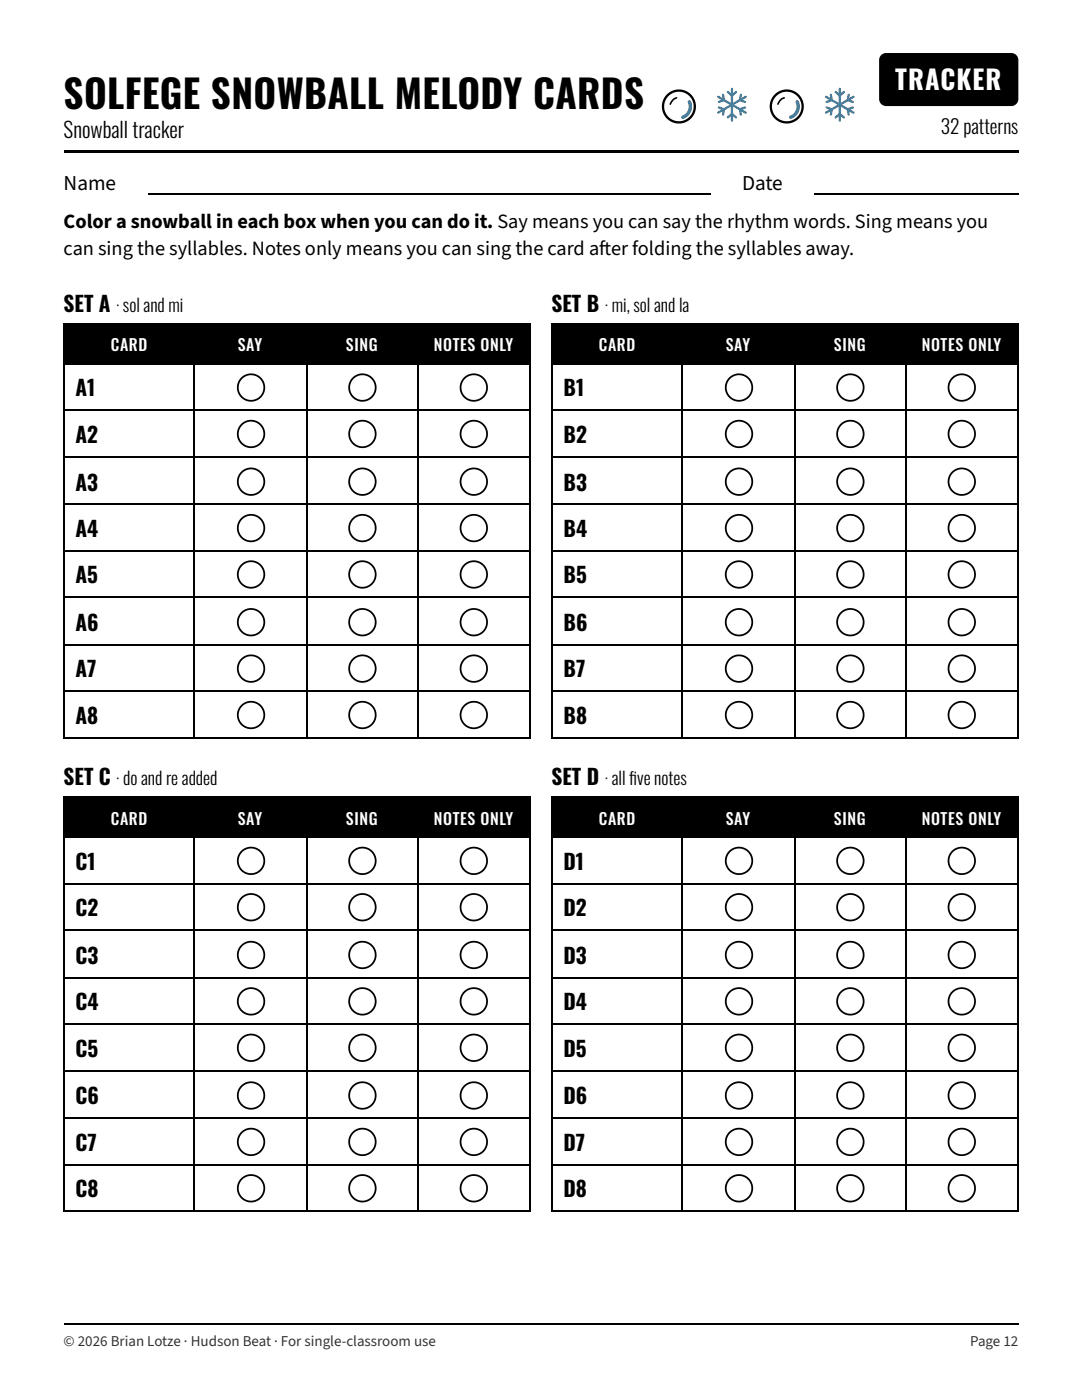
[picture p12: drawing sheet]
<svg xmlns="http://www.w3.org/2000/svg" width="216mm" height="279mm" viewBox="0 0 216 279" stroke-linecap="round" stroke-linejoin="round" font-family="sans-serif">
<path d="M12.7 29.9h190.5v.5h-190.5z" fill="#000"/>
<circle cx="135.5" cy="21.3" r="3.2" fill="#fff"/>
<circle cx="135.5" cy="21.3" r="3.2" fill="none" stroke="#000" stroke-width=".46"/>
<path d="M137.6 20.3a2.29 2.29 0 0 1-1.4 3.1" fill="none" stroke="#2f86b8" stroke-width=".69"/>
<path d="M135 19.5a1.82 1.82 0 0 0-1.3 1.3" fill="none" stroke="#000" stroke-width=".32"/>
<path d="M143.3 19.3l5.5 3.2M144.3 18.9l.2 1.1-1.1 .4M145.2 18.4l.9 .7 .8-.7M146.1 17.7v6.4M147.8 18.9l-.2 1.1 1.1 .4M148.8 19.3l-5.5 3.2M143.4 21.5l1.1 .3-.2 1.1M145.2 23.4l.9-.7 .8 .7M148.7 21.5l-1.1 .3 .2 1.1" fill="none" stroke="#2f86b8" stroke-width=".46"/>
<circle cx="157" cy="21.3" r="3.2" fill="#fff"/>
<circle cx="157" cy="21.3" r="3.2" fill="none" stroke="#000" stroke-width=".46"/>
<path d="M159.1 20.3a2.29 2.29 0 0 1-1.3 3.1" fill="none" stroke="#2f86b8" stroke-width=".69"/>
<path d="M156.5 19.5a1.82 1.82 0 0 0-1.3 1.3" fill="none" stroke="#000" stroke-width=".32"/>
<path d="M164.8 19.3l5.5 3.2M165.8 18.9l.2 1.1-1 .4M166.7 18.4l.9 .7 .8-.7M167.6 17.7v6.4M169.3 18.9l-.1 1.1 1 .4M170.3 19.3l-5.5 3.2M165 21.5l1 .3-.2 1.1M166.7 23.4l.9-.7 .8 .7M170.2 21.5l-1 .3 .1 1.1" fill="none" stroke="#2f86b8" stroke-width=".46"/>
<path d="M175.8 11l.5-.3 .5-.1h25a1.41 1.41 0 0 1 1.4 1.4v7.8a1.41 1.41 0 0 1-1.4 1.4h-25a1.41 1.41 0 0 1-1.4-1.4v-7.8l.1-.5zM13 64.8h25.9v7.7h-25.9zM38.9 64.8h22.2v7.7h-22.2zM61.1 64.8h22.2v7.7h-22.2zM83.3 64.8h22.5v7.7h-22.5z" fill="#000"/>
<g fill="none" stroke="#000" stroke-width=".26">
<path d="M29.6 38.8h112.2M162.5 38.8h40.7M12.7 64.7h93.1M12.7 72.6h93.1M12.8 64.6v82.8M38.8 64.6v82.8M61.3 64.6v82.8M83.5 64.6v82.8M105.7 64.6v82.8M12.7 81.9h93.1M12.7 91.1h93.1M12.7 100.7h93.1"/>
<path d="M12.7 109.9h93.1M12.7 119.2h93.1M12.7 128.7h93.1M12.7 138h93.1M12.7 147.2h93.1"/>
</g>
<circle cx="50.1" cy="77.3" r="2.64" fill="#fff"/>
<circle cx="50.1" cy="77.3" r="2.64" fill="none" stroke="#000" stroke-width=".35"/>
<circle cx="72.3" cy="77.3" r="2.64" fill="#fff"/>
<circle cx="72.3" cy="77.3" r="2.64" fill="none" stroke="#000" stroke-width=".35"/>
<circle cx="94.5" cy="77.3" r="2.64" fill="#fff"/>
<circle cx="94.5" cy="77.3" r="2.64" fill="none" stroke="#000" stroke-width=".35"/>
<circle cx="50.1" cy="86.6" r="2.64" fill="#fff"/>
<circle cx="50.1" cy="86.6" r="2.64" fill="none" stroke="#000" stroke-width=".35"/>
<circle cx="72.3" cy="86.6" r="2.64" fill="#fff"/>
<circle cx="72.3" cy="86.6" r="2.64" fill="none" stroke="#000" stroke-width=".35"/>
<circle cx="94.5" cy="86.6" r="2.64" fill="#fff"/>
<circle cx="94.5" cy="86.6" r="2.64" fill="none" stroke="#000" stroke-width=".35"/>
<circle cx="50.1" cy="96.1" r="2.64" fill="#fff"/>
<circle cx="50.1" cy="96.1" r="2.64" fill="none" stroke="#000" stroke-width=".35"/>
<circle cx="72.3" cy="96.1" r="2.64" fill="#fff"/>
<circle cx="72.3" cy="96.1" r="2.64" fill="none" stroke="#000" stroke-width=".35"/>
<circle cx="94.5" cy="96.1" r="2.64" fill="#fff"/>
<circle cx="94.5" cy="96.1" r="2.64" fill="none" stroke="#000" stroke-width=".35"/>
<circle cx="50.1" cy="105.4" r="2.64" fill="#fff"/>
<circle cx="50.1" cy="105.4" r="2.64" fill="none" stroke="#000" stroke-width=".35"/>
<circle cx="72.3" cy="105.4" r="2.64" fill="#fff"/>
<circle cx="72.3" cy="105.4" r="2.64" fill="none" stroke="#000" stroke-width=".35"/>
<circle cx="94.5" cy="105.4" r="2.64" fill="#fff"/>
<circle cx="94.5" cy="105.4" r="2.64" fill="none" stroke="#000" stroke-width=".35"/>
<circle cx="50.1" cy="114.7" r="2.64" fill="#fff"/>
<circle cx="50.1" cy="114.7" r="2.64" fill="none" stroke="#000" stroke-width=".35"/>
<circle cx="72.3" cy="114.7" r="2.64" fill="#fff"/>
<circle cx="72.3" cy="114.7" r="2.64" fill="none" stroke="#000" stroke-width=".35"/>
<circle cx="94.5" cy="114.7" r="2.64" fill="#fff"/>
<circle cx="94.5" cy="114.7" r="2.64" fill="none" stroke="#000" stroke-width=".35"/>
<circle cx="50.1" cy="124.2" r="2.64" fill="#fff"/>
<circle cx="50.1" cy="124.2" r="2.64" fill="none" stroke="#000" stroke-width=".35"/>
<circle cx="72.3" cy="124.2" r="2.64" fill="#fff"/>
<circle cx="72.3" cy="124.2" r="2.64" fill="none" stroke="#000" stroke-width=".35"/>
<circle cx="94.5" cy="124.2" r="2.64" fill="#fff"/>
<circle cx="94.5" cy="124.2" r="2.64" fill="none" stroke="#000" stroke-width=".35"/>
<circle cx="50.1" cy="133.4" r="2.64" fill="#fff"/>
<circle cx="50.1" cy="133.4" r="2.64" fill="none" stroke="#000" stroke-width=".35"/>
<circle cx="72.3" cy="133.4" r="2.64" fill="#fff"/>
<circle cx="72.3" cy="133.4" r="2.64" fill="none" stroke="#000" stroke-width=".35"/>
<circle cx="94.5" cy="133.4" r="2.64" fill="#fff"/>
<circle cx="94.5" cy="133.4" r="2.64" fill="none" stroke="#000" stroke-width=".35"/>
<circle cx="50.1" cy="142.7" r="2.64" fill="#fff"/>
<circle cx="50.1" cy="142.7" r="2.64" fill="none" stroke="#000" stroke-width=".35"/>
<circle cx="72.3" cy="142.7" r="2.64" fill="#fff"/>
<circle cx="72.3" cy="142.7" r="2.64" fill="none" stroke="#000" stroke-width=".35"/>
<circle cx="94.5" cy="142.7" r="2.64" fill="#fff"/>
<circle cx="94.5" cy="142.7" r="2.64" fill="none" stroke="#000" stroke-width=".35"/>
<path d="M110.3 64.8h26v7.7h-26zM136.3 64.8h22.2v7.7h-22.2zM158.5 64.8h22.2v7.7h-22.2zM180.7 64.8h22.5v7.7h-22.5z" fill="#000"/>
<g fill="none" stroke="#000" stroke-width=".26">
<path d="M110.1 64.7h93.1M110.1 72.6h93.1M110.2 64.6v82.8M136.1 64.6v82.8M158.6 64.6v82.8M180.8 64.6v82.8M203.1 64.6v82.8M110.1 81.9h93.1M110.1 91.1h93.1M110.1 100.7h93.1M110.1 109.9h93.1M110.1 119.2h93.1"/>
<path d="M110.1 128.7h93.1M110.1 138h93.1M110.1 147.2h93.1"/>
</g>
<circle cx="147.5" cy="77.3" r="2.64" fill="#fff"/>
<circle cx="147.5" cy="77.3" r="2.64" fill="none" stroke="#000" stroke-width=".35"/>
<circle cx="169.7" cy="77.3" r="2.64" fill="#fff"/>
<circle cx="169.7" cy="77.3" r="2.64" fill="none" stroke="#000" stroke-width=".35"/>
<circle cx="191.9" cy="77.3" r="2.64" fill="#fff"/>
<circle cx="191.9" cy="77.3" r="2.64" fill="none" stroke="#000" stroke-width=".35"/>
<circle cx="147.5" cy="86.6" r="2.64" fill="#fff"/>
<circle cx="147.5" cy="86.6" r="2.64" fill="none" stroke="#000" stroke-width=".35"/>
<circle cx="169.7" cy="86.6" r="2.64" fill="#fff"/>
<circle cx="169.7" cy="86.6" r="2.64" fill="none" stroke="#000" stroke-width=".35"/>
<circle cx="191.9" cy="86.6" r="2.64" fill="#fff"/>
<circle cx="191.9" cy="86.6" r="2.64" fill="none" stroke="#000" stroke-width=".35"/>
<circle cx="147.5" cy="96.1" r="2.64" fill="#fff"/>
<circle cx="147.5" cy="96.1" r="2.64" fill="none" stroke="#000" stroke-width=".35"/>
<circle cx="169.7" cy="96.1" r="2.64" fill="#fff"/>
<circle cx="169.7" cy="96.1" r="2.64" fill="none" stroke="#000" stroke-width=".35"/>
<circle cx="191.9" cy="96.1" r="2.64" fill="#fff"/>
<circle cx="191.9" cy="96.1" r="2.64" fill="none" stroke="#000" stroke-width=".35"/>
<circle cx="147.5" cy="105.4" r="2.64" fill="#fff"/>
<circle cx="147.5" cy="105.4" r="2.64" fill="none" stroke="#000" stroke-width=".35"/>
<circle cx="169.7" cy="105.4" r="2.64" fill="#fff"/>
<circle cx="169.7" cy="105.4" r="2.64" fill="none" stroke="#000" stroke-width=".35"/>
<circle cx="191.9" cy="105.4" r="2.64" fill="#fff"/>
<circle cx="191.9" cy="105.4" r="2.64" fill="none" stroke="#000" stroke-width=".35"/>
<circle cx="147.5" cy="114.7" r="2.64" fill="#fff"/>
<circle cx="147.5" cy="114.7" r="2.64" fill="none" stroke="#000" stroke-width=".35"/>
<circle cx="169.7" cy="114.7" r="2.64" fill="#fff"/>
<circle cx="169.7" cy="114.7" r="2.64" fill="none" stroke="#000" stroke-width=".35"/>
<circle cx="191.9" cy="114.7" r="2.64" fill="#fff"/>
<circle cx="191.9" cy="114.7" r="2.64" fill="none" stroke="#000" stroke-width=".35"/>
<circle cx="147.5" cy="124.2" r="2.64" fill="#fff"/>
<circle cx="147.5" cy="124.2" r="2.64" fill="none" stroke="#000" stroke-width=".35"/>
<circle cx="169.7" cy="124.2" r="2.64" fill="#fff"/>
<circle cx="169.7" cy="124.2" r="2.64" fill="none" stroke="#000" stroke-width=".35"/>
<circle cx="191.9" cy="124.2" r="2.64" fill="#fff"/>
<circle cx="191.9" cy="124.2" r="2.64" fill="none" stroke="#000" stroke-width=".35"/>
<circle cx="147.5" cy="133.4" r="2.64" fill="#fff"/>
<circle cx="147.5" cy="133.4" r="2.64" fill="none" stroke="#000" stroke-width=".35"/>
<circle cx="169.7" cy="133.4" r="2.64" fill="#fff"/>
<circle cx="169.7" cy="133.4" r="2.64" fill="none" stroke="#000" stroke-width=".35"/>
<circle cx="191.9" cy="133.4" r="2.64" fill="#fff"/>
<circle cx="191.9" cy="133.4" r="2.64" fill="none" stroke="#000" stroke-width=".35"/>
<circle cx="147.5" cy="142.7" r="2.64" fill="#fff"/>
<circle cx="147.5" cy="142.7" r="2.64" fill="none" stroke="#000" stroke-width=".35"/>
<circle cx="169.7" cy="142.7" r="2.64" fill="#fff"/>
<circle cx="169.7" cy="142.7" r="2.64" fill="none" stroke="#000" stroke-width=".35"/>
<circle cx="191.9" cy="142.7" r="2.64" fill="#fff"/>
<circle cx="191.9" cy="142.7" r="2.64" fill="none" stroke="#000" stroke-width=".35"/>
<path d="M13 159.3h25.9v7.7h-25.9zM38.9 159.3h22.2v7.7h-22.2zM61.1 159.3h22.2v7.7h-22.2zM83.3 159.3h22.5v7.7h-22.5z" fill="#000"/>
<g fill="none" stroke="#000" stroke-width=".26">
<path d="M12.7 159.1h93.1M12.8 159v82.8M38.8 159v82.8M61.3 159v82.8M83.5 159v82.8M105.7 159v82.8M12.7 167.1h93.1M12.7 176.3h93.1M12.7 185.6h93.1M12.7 195.1h93.1M12.7 204.4h93.1M12.7 213.7h93.1"/>
<path d="M12.7 223.2h93.1M12.7 232.4h93.1M12.7 241.7h93.1"/>
</g>
<circle cx="50.1" cy="171.8" r="2.64" fill="#fff"/>
<circle cx="50.1" cy="171.8" r="2.64" fill="none" stroke="#000" stroke-width=".35"/>
<circle cx="72.3" cy="171.8" r="2.64" fill="#fff"/>
<circle cx="72.3" cy="171.8" r="2.64" fill="none" stroke="#000" stroke-width=".35"/>
<circle cx="94.5" cy="171.8" r="2.64" fill="#fff"/>
<circle cx="94.5" cy="171.8" r="2.64" fill="none" stroke="#000" stroke-width=".35"/>
<circle cx="50.1" cy="181.1" r="2.64" fill="#fff"/>
<circle cx="50.1" cy="181.1" r="2.64" fill="none" stroke="#000" stroke-width=".35"/>
<circle cx="72.3" cy="181.1" r="2.64" fill="#fff"/>
<circle cx="72.3" cy="181.1" r="2.64" fill="none" stroke="#000" stroke-width=".35"/>
<circle cx="94.5" cy="181.1" r="2.64" fill="#fff"/>
<circle cx="94.5" cy="181.1" r="2.64" fill="none" stroke="#000" stroke-width=".35"/>
<circle cx="50.1" cy="190.6" r="2.64" fill="#fff"/>
<circle cx="50.1" cy="190.6" r="2.64" fill="none" stroke="#000" stroke-width=".35"/>
<circle cx="72.3" cy="190.6" r="2.64" fill="#fff"/>
<circle cx="72.3" cy="190.6" r="2.64" fill="none" stroke="#000" stroke-width=".35"/>
<circle cx="94.5" cy="190.6" r="2.64" fill="#fff"/>
<circle cx="94.5" cy="190.6" r="2.64" fill="none" stroke="#000" stroke-width=".35"/>
<circle cx="50.1" cy="199.8" r="2.64" fill="#fff"/>
<circle cx="50.1" cy="199.8" r="2.64" fill="none" stroke="#000" stroke-width=".35"/>
<circle cx="72.3" cy="199.8" r="2.64" fill="#fff"/>
<circle cx="72.3" cy="199.8" r="2.64" fill="none" stroke="#000" stroke-width=".35"/>
<circle cx="94.5" cy="199.8" r="2.64" fill="#fff"/>
<circle cx="94.5" cy="199.8" r="2.64" fill="none" stroke="#000" stroke-width=".35"/>
<circle cx="50.1" cy="209.1" r="2.64" fill="#fff"/>
<circle cx="50.1" cy="209.1" r="2.64" fill="none" stroke="#000" stroke-width=".35"/>
<circle cx="72.3" cy="209.1" r="2.64" fill="#fff"/>
<circle cx="72.3" cy="209.1" r="2.64" fill="none" stroke="#000" stroke-width=".35"/>
<circle cx="94.5" cy="209.1" r="2.64" fill="#fff"/>
<circle cx="94.5" cy="209.1" r="2.64" fill="none" stroke="#000" stroke-width=".35"/>
<circle cx="50.1" cy="218.6" r="2.64" fill="#fff"/>
<circle cx="50.1" cy="218.6" r="2.64" fill="none" stroke="#000" stroke-width=".35"/>
<circle cx="72.3" cy="218.6" r="2.64" fill="#fff"/>
<circle cx="72.3" cy="218.6" r="2.64" fill="none" stroke="#000" stroke-width=".35"/>
<circle cx="94.5" cy="218.6" r="2.64" fill="#fff"/>
<circle cx="94.5" cy="218.6" r="2.64" fill="none" stroke="#000" stroke-width=".35"/>
<circle cx="50.1" cy="227.9" r="2.64" fill="#fff"/>
<circle cx="50.1" cy="227.9" r="2.64" fill="none" stroke="#000" stroke-width=".35"/>
<circle cx="72.3" cy="227.9" r="2.64" fill="#fff"/>
<circle cx="72.3" cy="227.9" r="2.64" fill="none" stroke="#000" stroke-width=".35"/>
<circle cx="94.5" cy="227.9" r="2.64" fill="#fff"/>
<circle cx="94.5" cy="227.9" r="2.64" fill="none" stroke="#000" stroke-width=".35"/>
<circle cx="50.1" cy="237.2" r="2.64" fill="#fff"/>
<circle cx="50.1" cy="237.2" r="2.64" fill="none" stroke="#000" stroke-width=".35"/>
<circle cx="72.3" cy="237.2" r="2.64" fill="#fff"/>
<circle cx="72.3" cy="237.2" r="2.64" fill="none" stroke="#000" stroke-width=".35"/>
<circle cx="94.5" cy="237.2" r="2.64" fill="#fff"/>
<circle cx="94.5" cy="237.2" r="2.64" fill="none" stroke="#000" stroke-width=".35"/>
<path d="M110.3 159.3h26v7.7h-26zM136.3 159.3h22.2v7.7h-22.2zM158.5 159.3h22.2v7.7h-22.2zM180.7 159.3h22.5v7.7h-22.5z" fill="#000"/>
<g fill="none" stroke="#000" stroke-width=".26">
<path d="M110.1 159.1h93.1M110.2 159v82.8M136.1 159v82.8M158.6 159v82.8M180.8 159v82.8M203.1 159v82.8M110.1 167.1h93.1M110.1 176.3h93.1M110.1 185.6h93.1M110.1 195.1h93.1M110.1 204.4h93.1M110.1 213.7h93.1"/>
<path d="M110.1 223.2h93.1M110.1 232.4h93.1M110.1 241.7h93.1"/>
</g>
<circle cx="147.5" cy="171.8" r="2.64" fill="#fff"/>
<circle cx="147.5" cy="171.8" r="2.64" fill="none" stroke="#000" stroke-width=".35"/>
<circle cx="169.7" cy="171.8" r="2.64" fill="#fff"/>
<circle cx="169.7" cy="171.8" r="2.64" fill="none" stroke="#000" stroke-width=".35"/>
<circle cx="191.9" cy="171.8" r="2.64" fill="#fff"/>
<circle cx="191.9" cy="171.8" r="2.64" fill="none" stroke="#000" stroke-width=".35"/>
<circle cx="147.5" cy="181.1" r="2.64" fill="#fff"/>
<circle cx="147.5" cy="181.1" r="2.64" fill="none" stroke="#000" stroke-width=".35"/>
<circle cx="169.7" cy="181.1" r="2.64" fill="#fff"/>
<circle cx="169.7" cy="181.1" r="2.64" fill="none" stroke="#000" stroke-width=".35"/>
<circle cx="191.9" cy="181.1" r="2.64" fill="#fff"/>
<circle cx="191.9" cy="181.1" r="2.64" fill="none" stroke="#000" stroke-width=".35"/>
<circle cx="147.5" cy="190.6" r="2.64" fill="#fff"/>
<circle cx="147.5" cy="190.6" r="2.64" fill="none" stroke="#000" stroke-width=".35"/>
<circle cx="169.7" cy="190.6" r="2.64" fill="#fff"/>
<circle cx="169.7" cy="190.6" r="2.64" fill="none" stroke="#000" stroke-width=".35"/>
<circle cx="191.9" cy="190.6" r="2.64" fill="#fff"/>
<circle cx="191.9" cy="190.6" r="2.64" fill="none" stroke="#000" stroke-width=".35"/>
<circle cx="147.5" cy="199.8" r="2.64" fill="#fff"/>
<circle cx="147.5" cy="199.8" r="2.64" fill="none" stroke="#000" stroke-width=".35"/>
<circle cx="169.7" cy="199.8" r="2.64" fill="#fff"/>
<circle cx="169.7" cy="199.8" r="2.64" fill="none" stroke="#000" stroke-width=".35"/>
<circle cx="191.9" cy="199.8" r="2.64" fill="#fff"/>
<circle cx="191.9" cy="199.8" r="2.64" fill="none" stroke="#000" stroke-width=".35"/>
<circle cx="147.5" cy="209.1" r="2.64" fill="#fff"/>
<circle cx="147.5" cy="209.1" r="2.64" fill="none" stroke="#000" stroke-width=".35"/>
<circle cx="169.7" cy="209.1" r="2.64" fill="#fff"/>
<circle cx="169.7" cy="209.1" r="2.64" fill="none" stroke="#000" stroke-width=".35"/>
<circle cx="191.9" cy="209.1" r="2.64" fill="#fff"/>
<circle cx="191.9" cy="209.1" r="2.64" fill="none" stroke="#000" stroke-width=".35"/>
<circle cx="147.5" cy="218.6" r="2.64" fill="#fff"/>
<circle cx="147.5" cy="218.6" r="2.64" fill="none" stroke="#000" stroke-width=".35"/>
<circle cx="169.7" cy="218.6" r="2.64" fill="#fff"/>
<circle cx="169.7" cy="218.6" r="2.64" fill="none" stroke="#000" stroke-width=".35"/>
<circle cx="191.9" cy="218.6" r="2.64" fill="#fff"/>
<circle cx="191.9" cy="218.6" r="2.64" fill="none" stroke="#000" stroke-width=".35"/>
<circle cx="147.5" cy="227.9" r="2.64" fill="#fff"/>
<circle cx="147.5" cy="227.9" r="2.64" fill="none" stroke="#000" stroke-width=".35"/>
<circle cx="169.7" cy="227.9" r="2.64" fill="#fff"/>
<circle cx="169.7" cy="227.9" r="2.64" fill="none" stroke="#000" stroke-width=".35"/>
<circle cx="191.9" cy="227.9" r="2.64" fill="#fff"/>
<circle cx="191.9" cy="227.9" r="2.64" fill="none" stroke="#000" stroke-width=".35"/>
<circle cx="147.5" cy="237.2" r="2.64" fill="#fff"/>
<circle cx="147.5" cy="237.2" r="2.64" fill="none" stroke="#000" stroke-width=".35"/>
<circle cx="169.7" cy="237.2" r="2.64" fill="#fff"/>
<circle cx="169.7" cy="237.2" r="2.64" fill="none" stroke="#000" stroke-width=".35"/>
<circle cx="191.9" cy="237.2" r="2.64" fill="#fff"/>
<circle cx="191.9" cy="237.2" r="2.64" fill="none" stroke="#000" stroke-width=".35"/>
<path d="M12.7 264.2h190.5" fill="none" stroke="#000" stroke-width=".26"/>
<text font-size="7.8" x="12.7" y="21.7">SOLFEGE SNOWBALL MELODY CARDS</text>
<text font-size="5.3" fill="#fff" x="178.6" y="18">TRACKER</text>
<g font-size="4.2">
<text x="12.7" y="27.5">Snowball tracker</text>
<text x="12.7" y="37.8">Name</text>
<text x="148.1" y="37.8">Date</text>
<text x="12.7" y="62.2">SET A</text>
<text x="110.1" y="62.2">SET B</text>
<text x="15.1" y="79.1">A1</text>
<text x="112.4" y="79.1">B1</text>
<text x="15.1" y="88.4">A2</text>
<text x="112.4" y="88.4">B2</text>
<text x="15.1" y="97.9">A3</text>
<text x="112.4" y="97.9">B3</text>
<text x="15.1" y="107.2">A4</text>
<text x="112.4" y="107.2">B4</text>
<text x="15.1" y="116.4">A5</text>
<text x="112.4" y="116.4">B5</text>
<text x="15.1" y="125.9">A6</text>
<text x="112.4" y="125.9">B6</text>
<text x="15.1" y="135.2">A7</text>
<text x="112.4" y="135.2">B7</text>
<text x="15.1" y="144.5">A8</text>
<text x="112.4" y="144.5">B8</text>
<text x="12.7" y="156.6">SET C</text>
<text x="110.1" y="156.6">SET D</text>
<text x="15.1" y="173.6">C1</text>
<text x="112.4" y="173.6">D1</text>
<text x="15.1" y="182.8">C2</text>
<text x="112.4" y="182.8">D2</text>
<text x="15.1" y="192.4">C3</text>
<text x="112.4" y="192.4">D3</text>
<text x="15.1" y="201.6">C4</text>
<text x="112.4" y="201.6">D4</text>
<text x="15.1" y="210.9">C5</text>
<text x="112.4" y="210.9">D5</text>
<text x="15.1" y="220.4">C6</text>
<text x="112.4" y="220.4">D6</text>
<text x="15.1" y="229.7">C7</text>
<text x="112.4" y="229.7">D7</text>
<text x="15.1" y="238.9">C8</text>
<text x="112.4" y="238.9">D8</text>
</g>
<g font-size="4.1">
<text x="12.7" y="45.5">Color a snowball in each box when you can do it. Say means you can say the rhythm words. Sing means you</text>
<text x="12.7" y="50.8">can sing the syllables. Notes only means you can sing the card afer folding the syllables away.</text>
<text x="119.6" y="50.8">t</text>
</g>
<text font-size="3.9" x="187.7" y="26.7">32 patterns</text>
<g font-size="3.5">
<text x="23.2" y="62.2">· sol and mi</text>
<text x="120.7" y="62.2">· mi, sol and la</text>
<text x="23.2" y="156.6">· do and re added</text>
<text x="120.7" y="156.6">· all fve notes</text>
<text x="125.6" y="156.6">i</text>
</g>
<g font-size="3.2" fill="#fff">
<text x="22.1" y="70.1">CARD</text>
<text x="47.5" y="70.1">SAY</text>
<text x="69" y="70.1">SING</text>
<text x="86.6" y="70.1">NOTES ONLY</text>
<text x="119.5" y="70.1">CARD</text>
<text x="144.8" y="70.1">SAY</text>
<text x="166.4" y="70.1">SING</text>
<text x="183.9" y="70.1">NOTES ONLY</text>
<text x="22.1" y="164.6">CARD</text>
<text x="47.5" y="164.6">SAY</text>
<text x="69" y="164.6">SING</text>
<text x="86.6" y="164.6">NOTES ONLY</text>
<text x="119.5" y="164.6">CARD</text>
<text x="144.8" y="164.6">SAY</text>
<text x="166.4" y="164.6">SING</text>
<text x="183.9" y="164.6">NOTES ONLY</text>
</g>
<g font-size="3" fill="#333">
<text x="12.7" y="268.6">© 2026 Brian Lotze · Hudson Beat · For single-classroom use</text>
<text x="193.6" y="268.6">Page 12</text>
</g>
</svg>
